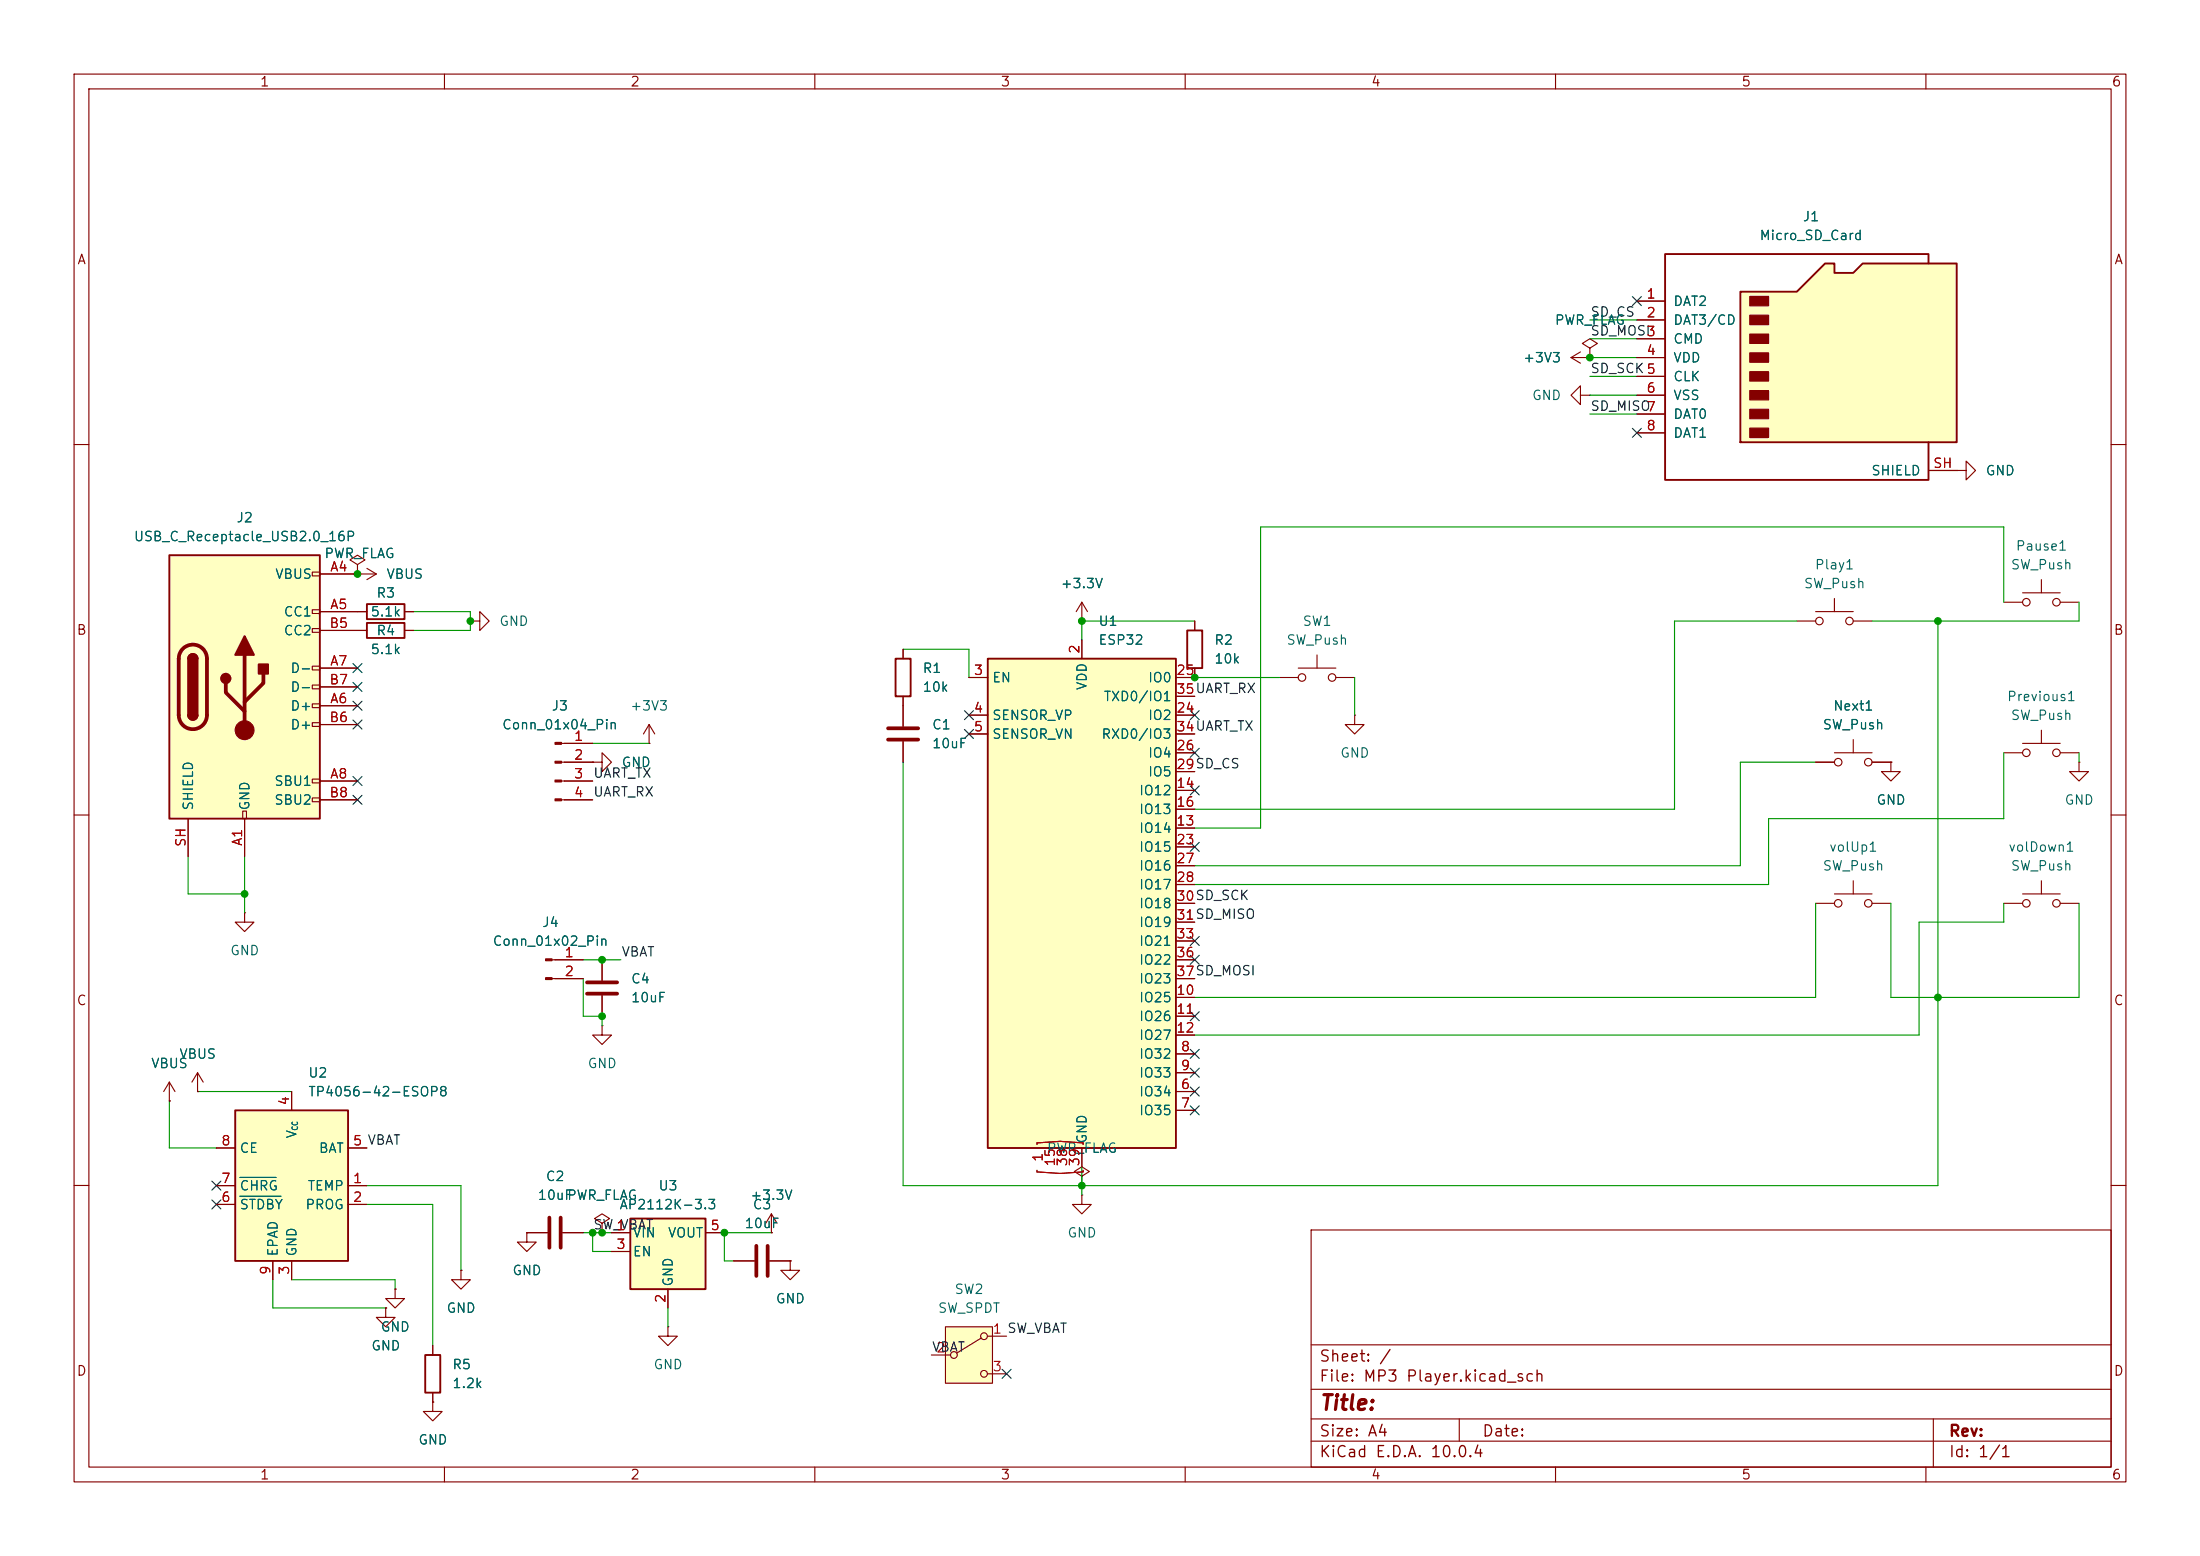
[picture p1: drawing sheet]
<svg xmlns="http://www.w3.org/2000/svg" width="297mm" height="210mm" viewBox="0 0 297 210" stroke-linecap="round" stroke-linejoin="round" font-family="sans-serif">
<g fill="none" stroke="#840000" stroke-width=".15">
<path d="M10 10h277v190h-277zM12 12h273v186h-273zM60 10v2M110 10v2M160 10v2M210 10v2M260 10v2M212.1 48.3l1.3 .7M212.1 48.3h2.5M213.4 47.5l-1.3 .8M214.6 48.3h.1M214.6 47l1-.6-1-.7-1 .7 1 .6v1.3"/>
<path d="M10 60h2M285 60h2M48.3 82.6h1.2M54.6 82.6h1.3M172.7 91.4h2.6M175.3 90.2h5M177.8 88.4v1.8M180.3 91.4h2.6M10 110h2M285 110h2M10 160h2M177 166h108v32h-108z"/>
<path d="M285 160h2M60 198v2M110 198v2M160 198v2M177 194.5h108M177 191.5h108M177 187.5h108M177 181.5h108M197 191.5v3M210 198v2M260 198v2M261 191.5v6.5"/>
<circle cx="175.8" cy="91.4" r=".51"/>
<circle cx="179.8" cy="91.4" r=".51"/>
</g>
<path d="M49.5 81.5h5.1v2.1h-5.1z" fill="none" stroke="#840000" stroke-width=".25"/>
<path d="M22.9 74.9h20.3v35.6h-20.3z" fill="#ffffc2"/>
<g fill="none" stroke="#840000" stroke-width=".15">
<path d="M42.2 77.2h1v.5h-1zM43.2 77.5h5.1M42.2 82.3h1v.5h-1zM42.2 84.8h1v.5h-1zM42.2 89.9h1v.5h-1zM42.2 92.5h1v.5h-1zM42.2 95h1v.5h-1zM42.2 97.5h1v.5h-1zM43.2 82.6h5.1M43.2 95.3h5.1M43.2 90.2h5.1M43.2 85.1h5.1"/>
<path d="M43.2 97.8h5.1M43.2 92.7h5.1M121.9 95.3v2.7M242.6 83.8h2.5M245.1 82.6h5.1M247.6 80.8v1.8M250.2 83.8h2.5M250.2 99.8v1.8M25.4 110.5v5.1M32.8 109.5h.5v1h-.5zM33 110.5v5.1M42.2 105.2h1v.5h-1z"/>
<path d="M42.2 107.7h1v.5h-1zM43.2 105.4h5.1M43.2 108h5.1M121.9 100.1v2.8M245.1 102.9h2.5M247.6 101.6h5.1M252.7 102.9h2.6M255.3 102.9v1.2h1.2l-1.2 1.3-1.3-1.3h1.3M255.3 102.9h.1M33 123.2v1.3h1.3l-1.3 1.2-1.3-1.2h1.3M33 123.2h.1M81.3 165.1l1-.6-1-.7-1 .7 1 .6v1.3"/>
<path d="M81.3 166.4h.1M90.2 179.1v1.2h1.2l-1.2 1.3-1.3-1.3h1.3M90.2 179.1h.1M58.4 181.6v1.3M58.4 188v1.2"/>
<circle cx="245.6" cy="83.8" r=".51"/>
<circle cx="249.7" cy="83.8" r=".51"/>
<circle cx="248.2" cy="102.9" r=".51"/>
<circle cx="252.2" cy="102.9" r=".51"/>
</g>
<path d="M22.9 74.9h20.3v35.6h-20.3zM25.4 88.9a.64 .64 0 0 1 .6-.6 .64 .64 0 0 1 .7 .6M25.4 96.5a.64 .64 0 0 0 .6 .7 .64 .64 0 0 0 .7-.7M57.4 182.9h2v5.1h-2z" fill="none" stroke="#840000" stroke-width=".25"/>
<path d="M24.7 87.6a1.9 1.9 0 0 1 2.1-.5 1.9 1.9 0 0 1 1.1 1.8v7.6a1.91 1.91 0 0 1-1.9 1.9 1.91 1.91 0 0 1-1.9-1.9v-7.6a1.9 1.9 0 0 1 .6-1.3zM30.5 92.2v1.3l2.5 2.5M33 88.4v10.2M35.6 90.9v1.3l-2.6 2.5M119.9 98.3h4.1M119.9 99.8h4.1" fill="none" stroke="#840000" stroke-width=".51"/>
<g fill="#840000" stroke="#840000" stroke-width=".25">
<path d="M25.4 88.9h1.3v7.6h-1.3z"/>
<path d="M25.6 88.5a.64 .64 0 0 1 .7-.2 .64 .64 0 0 1 .4 .6h-1.3z"/>
<path d="M25.4 96.5h1.3a.64 .64 0 0 1-.7 .7 .64 .64 0 0 1-.6-.7z"/>
<path d="M33 85.9l1.3 2.5h-2.6z"/>
<path d="M34.9 89.7h1.3v1.2h-1.3z"/>
<circle cx="30.5" cy="91.6" r=".63"/>
</g>
<circle cx="33" cy="98.6" r="1.27" fill="#840000" stroke="#840000" stroke-width=".15"/>
<path d="M127.6 179.1h6.4v7.6h-6.4z" fill="#ffffc2"/>
<g fill="none" stroke="#840000" stroke-width=".15">
<path d="M48.3 77.5h.1M48.3 77.5h2.5M49.5 76.7l1.3 .8M50.8 77.5l-1.3 .7M48.3 85.1h1.2M54.6 85.1h1.3M63.5 83.8h1.3v-1.2l1.2 1.2-1.2 1.3v-1.3M63.5 83.8h.1M75.8 100.3h4.2M75.8 102.9h4.2M75.8 105.4h4.2M75.8 108h4.2"/>
<path d="M74.5 129.5h4.2M74.5 132.1h4.2M81.3 138.4v1.3h1.2l-1.2 1.3-1.3-1.3h1.3M81.3 138.4h.1M81.3 129.5v2.8M81.3 134.4v2.8M127.6 179.1h6.4v7.6h-6.4zM125.7 182.9h2.6M132.5 180.6l-3.3 2M133.3 180.3h2.6M133.3 185.4h2.6"/>
<circle cx="128.8" cy="182.9" r=".46"/>
<circle cx="132.8" cy="180.3" r=".46"/>
<circle cx="132.8" cy="185.4" r=".46"/>
</g>
<path d="M79.2 132.6h4.1M79.2 134.1h4.1" fill="none" stroke="#840000" stroke-width=".51"/>
<g fill="#840000" stroke="#840000" stroke-width=".15">
<path d="M73.7 129.4h.8v.3h-.8z"/>
<path d="M73.7 132h.8v.2h-.8z"/>
<path d="M74.9 100.2h.9v.3h-.9z"/>
<path d="M74.9 102.7h.9v.3h-.9z"/>
<path d="M74.9 105.3h.9v.2h-.9z"/>
<path d="M74.9 107.8h.9v.3h-.9z"/>
</g>
<path d="M49.5 84.1h5.1v2h-5.1z" fill="none" stroke="#840000" stroke-width=".25"/>
<path d="M234.9 39.4h7.7l3.8-3.8h1.2v1.2h2.6l1.3-1.2h12.7v24.1h-29.3z" fill="#ffffc2"/>
<path d="M234.9 39.4h7.7l3.8-3.8h1.2v1.2h2.6l1.3-1.2h12.7v24.1h-29.3zM260.3 35.6v-1.3h-35.5v30.5h35.5v-5.1" fill="none" stroke="#840000" stroke-width=".25"/>
<g fill="#840000" stroke="#840000" stroke-width=".15">
<path d="M236.2 40h2.6v1.3h-2.6z"/>
<path d="M236.2 42.5h2.6v1.3h-2.6z"/>
<path d="M236.2 45.1h2.6v1.3h-2.6z"/>
<path d="M236.2 47.6h2.6v1.3h-2.6z"/>
<path d="M236.2 50.2h2.6v1.2h-2.6z"/>
<path d="M236.2 52.7h2.6v1.3h-2.6z"/>
<path d="M236.2 55.2h2.6v1.3h-2.6z"/>
<path d="M236.2 57.8h2.6v1.3h-2.6z"/>
</g>
<g fill="none" stroke="#840000" stroke-width=".15">
<path d="M221 40.6h3.8M221 43.2h3.8M221 45.7h3.8M221 48.3h3.8M221 50.8h3.8M221 53.3h3.8M221 55.9h3.8M221 58.4h3.8M48.3 76.2l1-.6-1-.7-1.1 .7 1.1 .6v1.3M48.3 77.5h.1M260.3 63.5h3.9M264.2 63.5h1.2v-1.3l1.3 1.3-1.3 1.3v-1.3"/>
<path d="M264.2 63.5h.1M146 83.8h.1M146 81.3l-.7 1.3M146 81.3l.8 1.3M146 81.3v2.5M275.6 118.9v1.8M270.5 121.9h2.5M273 120.7h5.1M278.1 121.9h2.6M146 158.8l1.1-.7-1.1-.6-1 .6 1 .7v1.2M146 161.3v1.3h1.3l-1.3 1.2-1.2-1.2h1.2M146 161.3h.1"/>
<path d="M146 160h.1"/>
<circle cx="273.6" cy="121.9" r=".51"/>
<circle cx="277.6" cy="121.9" r=".51"/>
</g>
<path d="M133.3 88.9h25.4v66h-25.4z" fill="#ffffc2"/>
<path d="M133.3 88.9h25.4v66h-25.4z" fill="none" stroke="#840000" stroke-width=".25"/>
<g fill="none" stroke="#840000" stroke-width=".15">
<path d="M275.6 78.2v1.8M87.6 97.8l-.7 1.3M87.6 97.8l.8 1.3M87.6 97.8v2.5M130.8 91.4h2.5M130.8 96.5h2.5M130.8 99.1h2.5M146 86.4v2.5M158.7 91.4h2.6M158.7 96.5h2.6M158.7 99.1h2.6M158.7 94h2.6"/>
<path d="M270.5 81.3h2.5M273 80h5.1M275.6 98.6v1.7M278.1 81.3h2.6M87.6 100.3h.1M158.7 111.8h2.6M158.7 106.7h2.6M158.7 109.2h2.6M158.7 114.3h2.6M158.7 101.6h2.6M158.7 116.8h2.6M158.7 119.4h2.6"/>
<path d="M158.7 104.1h2.6M250.2 118.9v1.8M270.5 101.6h2.5M273 100.3h5.1M278.1 101.6h2.6M280.7 102.9v1.2h1.2l-1.2 1.3-1.3-1.3h1.3M280.7 102.9h.1M158.7 134.6h2.6M158.7 137.2h2.6M158.7 139.7h2.6M158.7 121.9h2.6M158.7 124.5h2.6"/>
<path d="M158.7 127h2.6M158.7 129.5h2.6M158.7 132.1h2.6M245.1 121.9h2.5M247.6 120.7h5.1M252.7 121.9h2.6M146 154.9v2.6M158.7 147.3h2.6M158.7 149.9h2.6M158.7 142.2h2.6M158.7 144.8h2.6M62.2 171.5v1.2h1.3l-1.3 1.3-1.2-1.3h1.2"/>
<path d="M62.2 171.5h.1M71.1 166.4v1.2h1.3l-1.3 1.3-1.3-1.3h1.3M71.1 166.4h.1M71.1 166.4h2.8M75.9 166.4h2.8M99.1 170.2h2.8M103.9 170.2h2.8M104.1 166.4h.1M104.1 163.8l-.7 1.3M104.1 163.8l.8 1.3M104.1 163.8v2.6M106.7 170.2v1.3h1.2l-1.2 1.2-1.3-1.2h1.3"/>
<path d="M106.7 170.2h.1M58.4 189.2v1.3h1.3l-1.3 1.3-1.3-1.3h1.3M58.4 189.2h.1"/>
<circle cx="273.6" cy="81.3" r=".51"/>
<circle cx="277.6" cy="81.3" r=".51"/>
<circle cx="273.6" cy="101.6" r=".51"/>
<circle cx="277.6" cy="101.6" r=".51"/>
<circle cx="248.2" cy="121.9" r=".51"/>
<circle cx="252.2" cy="121.9" r=".51"/>
</g>
<path d="M140 154.5v-.2l3.1-.3 3.1 .3v.2M140 158v.2l3.1 .2 3.1-.2v-.2" fill="none" stroke="#a90000" stroke-width=".15"/>
<path d="M74.2 164.3v4.1M75.7 164.3v4.1M102.1 168.1v4.1M103.6 168.1v4.1" fill="none" stroke="#840000" stroke-width=".51"/>
<path d="M31.7 149.9h15.3v20.3h-15.3z" fill="#ffffc2"/>
<path d="M31.7 149.9h15.3v20.3h-15.3z" fill="none" stroke="#840000" stroke-width=".25"/>
<g fill="none" stroke="#840000" stroke-width=".15">
<path d="M80 102.9h1.3v-1.3l1.2 1.3-1.2 1.2v-1.2M80 102.9h.1M29.2 154.9h2.5M39.4 147.3v2.6M47 154.9h2.5M29.2 160h2.5M29.2 162.6h2.5M36.8 170.2v2.5M39.4 170.2v2.5M47 160h2.5M47 162.6h2.5M52.1 176.5v1.3h1.2l-1.2 1.3-1.3-1.3h1.3"/>
<path d="M52.1 176.5h.1M53.3 174v1.3h1.3l-1.3 1.2-1.2-1.2h1.2M53.3 174h.1"/>
</g>
<path d="M32.4 158.9h4.9M32.4 161.5h5.5" fill="none" stroke="#006464" stroke-width=".15"/>
<path d="M85.1 164.5h10.1v9.5h-10.1z" fill="#ffffc2"/>
<path d="M120.9 88.9h2v5.1h-2zM160.3 85.1h2v5.1h-2zM85.1 164.5h10.1v9.5h-10.1z" fill="none" stroke="#840000" stroke-width=".25"/>
<g fill="none" stroke="#840000" stroke-width=".15">
<path d="M213.4 53.3v-1.2l-1.3 1.2 1.3 1.3v-1.3h1.2M214.6 53.3h.1M214.6 48.3h.1M221 40.6h3.8M221 43.2h3.8M221 45.7h3.8M221 48.3h3.8M221 50.8h3.8M221 53.3h3.8M221 55.9h3.8M221 58.4h3.8M43.2 77.5h5.1"/>
<path d="M48.3 77.5h.1M260.3 63.5h3.9M264.2 63.5h.1M43.2 82.6h6.3M43.2 95.3h5.1M43.2 90.2h5.1M43.2 85.1h6.3M43.2 97.8h5.1M43.2 92.7h5.1M54.6 82.6h1.3M54.6 85.1h1.3M121.9 87.6v1.3"/>
<path d="M121.9 94v4M130.8 91.4h2.5M130.8 96.5h2.5M130.8 99.1h2.5M146 83.8h.1M146 86.4v2.5M158.7 96.5h2.6M158.7 99.1h2.6M158.7 94h2.6M161.3 83.8v1.3M161.3 90.2v1.2h-2.6M182.9 96.5v1.3h1.2l-1.2 1.3-1.3-1.3h1.3"/>
<path d="M182.9 96.5h.1M25.4 110.5v5.1M33 110.5v5.1M43.2 105.4h5.1M43.2 108h5.1M76.2 105.4h3.8M76.2 108h3.8M76.2 100.3h3.8M76.2 102.9h3.8M80 102.9h.1M121.9 100.1v2.8M158.7 111.8h2.6"/>
<path d="M158.7 106.7h2.6M158.7 109.2h2.6M158.7 114.3h2.6M158.7 101.6h2.6M158.7 116.8h2.6M158.7 119.4h2.6M158.7 104.1h2.6M245.1 102.9h2.5M252.7 102.9h2.6M255.3 102.9h.1M74.9 129.5h3.8M74.9 132.1h3.8"/>
<path d="M81.3 129.5v2.8M81.3 134.4v2.8M158.7 129.5h2.6M158.7 132.1h2.6M158.7 134.6h2.6M158.7 137.2h2.6M158.7 139.7h2.6M158.7 121.9h2.6M158.7 124.5h2.6M158.7 127h2.6M22.9 148.6h.1M22.9 146.1l-.8 1.2"/>
<path d="M22.9 146.1l.7 1.2M22.9 146.1v2.5M26.7 147.3h.1M26.7 144.8l-.8 1.3M26.7 144.8l.7 1.3M26.7 144.8v2.5M29.2 154.9h2.5M39.4 147.3v2.6M47 154.9h2.5M146 154.9v2.6M158.7 147.3h2.6M158.7 149.9h2.6"/>
<path d="M158.7 142.2h2.6M158.7 144.8h2.6M29.2 160h2.5M29.2 162.6h2.5M36.8 170.2v2.5M39.4 170.2v2.5M47 160h2.5M47 162.6h2.5M52.1 176.5h.1M53.3 174h.1M62.2 171.5h.1M71.1 166.4h.1"/>
<path d="M71.1 166.4h2.8M75.9 166.4h2.8M81.3 166.4h.1M82.5 166.4h2.6M82.5 168.9h2.6M90.2 174v2.5M95.2 166.4h2.6M99.1 170.2h2.8M103.9 170.2h2.8M104.1 166.4h.1M106.7 170.2h.1M146 160h.1"/>
<path d="M58.4 189.2h.1M58.4 181.6v1.3M58.4 188v1.2"/>
</g>
<g fill="none" stroke="#009600" stroke-width=".15">
<path d="M214.6 45.7h6.4M214.6 43.2h6.4M214.6 48.3h6.4M214.6 55.9h6.4M214.6 53.3h6.4M214.6 50.8h6.4M55.9 82.6h7.6v2.5h-7.6M121.9 87.6h8.9v3.8M161.3 83.8h-15.3v2.6M161.3 91.4h11.4M182.9 91.4v5.1M242.6 83.8h-16.5v25.4h-64.8"/>
<path d="M261.6 83.8v76.2h-139.7v-57.1M270.5 81.3v-10.2h-100.3v40.7h-8.9M280.7 81.3v2.5h-28M25.4 115.6v5.1h7.6M33 115.6v7.6M80 100.3h7.6M245.1 102.9h-10.2v13.9h-73.6M270.5 101.6v8.9h-31.7v8.9h-77.5M280.7 101.6v1.3M78.7 129.5h5.1M78.7 132.1v5.1h2.6v1.2M245.1 121.9v12.7h-83.8"/>
<path d="M255.3 121.9v12.7h25.4v-12.7M270.5 121.9v2.6h-11.4v15.2h-97.8M22.9 148.6v6.3h6.3M26.7 147.3h12.7M146 157.5v3.8M36.8 172.7v3.8h15.3M39.4 172.7h13.9v1.3M49.5 162.6h8.9v19M49.5 160h12.7v11.5M78.7 166.4h3.8M80 166.4v2.5h2.5M90.2 176.5v2.6"/>
<path d="M104.1 166.4h-6.3v3.8h1.3"/>
</g>
<g fill="none" stroke="#000084" stroke-width=".15">
<path d="M220.4 40l1.2 1.2M220.4 57.8l1.2 1.2M221.6 40l-1.2 1.2M221.6 57.8l-1.2 1.2M47.7 89.6l1.2 1.2M47.7 94.6l1.2 1.3M47.7 97.2l1.2 1.2M47.7 92.1l1.2 1.2M48.9 89.6l-1.2 1.2M48.9 94.6l-1.2 1.3M48.9 97.2l-1.2 1.2M48.9 92.1l-1.2 1.2"/>
<path d="M130.2 98.5l1.2 1.2M130.2 95.9l1.2 1.2M131.4 98.5l-1.2 1.2M131.4 95.9l-1.2 1.2M160.7 95.9l1.2 1.2M161.9 95.9l-1.2 1.2M47.7 104.8l1.2 1.2M47.7 107.3l1.2 1.3M48.9 104.8l-1.2 1.2M48.9 107.3l-1.2 1.3M160.7 101l1.2 1.2M160.7 106.1l1.2 1.2"/>
<path d="M160.7 113.7l1.2 1.2M161.9 101l-1.2 1.2M161.9 106.1l-1.2 1.2M161.9 113.7l-1.2 1.2M160.7 126.4l1.2 1.2M160.7 128.9l1.2 1.2M160.7 136.6l1.2 1.2M161.9 126.4l-1.2 1.2M161.9 128.9l-1.2 1.2M161.9 136.6l-1.2 1.2M28.6 159.4l1.2 1.2M29.8 159.4l-1.2 1.2"/>
<path d="M160.7 141.6l1.2 1.2M160.7 144.2l1.2 1.2M160.7 149.3l1.2 1.2M160.7 146.7l1.2 1.2M161.9 141.6l-1.2 1.2M161.9 144.2l-1.2 1.2M161.9 149.3l-1.2 1.2M161.9 146.7l-1.2 1.2M28.6 162l1.2 1.2M29.8 162l-1.2 1.2M135.3 184.8l1.2 1.2M136.5 184.8l-1.2 1.2"/>
</g>
<path d="M140 154.5v-.2l3.1-.3 3.1 .3v.2M140 158v.2l3.1 .2 3.1-.2v-.2" fill="none" stroke="#a90000" stroke-width=".15"/>
<path d="M32.4 158.9h4.9M32.4 161.5h5.5" fill="none" stroke="#006464" stroke-width=".15"/>
<g fill="#009600" stroke="#009600" stroke-width=".14">
<circle cx="33" cy="120.7" r=".46"/>
<circle cx="63.5" cy="83.8" r=".46"/>
<circle cx="48.3" cy="77.5" r=".46"/>
<circle cx="161.3" cy="91.4" r=".46"/>
<circle cx="146" cy="83.8" r=".46"/>
<circle cx="146" cy="160" r=".46"/>
<circle cx="97.8" cy="166.4" r=".46"/>
<circle cx="81.3" cy="166.4" r=".46"/>
<circle cx="81.3" cy="129.5" r=".46"/>
<circle cx="261.6" cy="134.6" r=".46"/>
<circle cx="261.6" cy="83.8" r=".46"/>
<circle cx="214.6" cy="48.3" r=".46"/>
<circle cx="81.3" cy="137.2" r=".46"/>
<circle cx="80" cy="166.4" r=".46"/>
</g>
<text font-size="2" fill="#840000" x="178" y="190.8">Title:</text>
<g font-size="1.5" fill="#840000">
<text x="178" y="184.2">Sheet: /</text>
<text x="178" y="186.9">File: MP3 Player.kicad_sch</text>
<text x="178" y="197.1">KiCad E.D.A. 10.0.4</text>
<text x="178" y="194.3">Size: A4</text>
<text x="200" y="194.3">Date:</text>
<text x="263" y="194.3">Rev:</text>
<text x="263" y="197.1">Id: 1/1</text>
</g>
<g font-size="1.3" fill="#840000">
<text x="35" y="12">1</text>
<text x="85" y="12">2</text>
<text x="135" y="12">3</text>
<text x="185" y="12">4</text>
<text x="235" y="12">5</text>
<text x="285" y="12">6</text>
<text x="10.3" y="36">A</text>
<text x="285.3" y="36">A</text>
<text x="10.3" y="86">B</text>
<text x="285.3" y="86">B</text>
<text x="10.3" y="136">C</text>
<text x="285.3" y="136">C</text>
<text x="10.3" y="186">D</text>
<text x="285.3" y="186">D</text>
<text x="35" y="200">1</text>
<text x="85" y="200">2</text>
<text x="135" y="200">3</text>
<text x="185" y="200">4</text>
<text x="235" y="200">5</text>
<text x="285" y="200">6</text>
</g>
<g font-size="1.3" fill="#006464">
<text x="237.4" y="32.7">Micro_SD_Card</text>
<text x="243.3" y="30.2">J1</text>
<text x="225.8" y="41.6">DAT2</text>
<text x="209.8" y="44.2">PWR_FLAG</text>
<text x="225.8" y="44.2">DAT3/CD</text>
<text x="225.8" y="46.7">CMD</text>
<text x="205.5" y="49.2">+3V3</text>
<text x="225.8" y="49.2">VDD</text>
<text x="225.8" y="51.8">CLK</text>
<text x="206.7" y="54.3">GND</text>
<text x="225.8" y="54.3">VSS</text>
<text x="225.8" y="56.9">DAT0</text>
<text x="225.8" y="59.4">DAT1</text>
<text x="252.5" y="64.5">SHIELD</text>
<text x="268" y="64.5">GND</text>
<text x="31.8" y="70.8">J2</text>
<text x="18" y="73.4">USB_C_Receptacle_USB2.0_16P</text>
<text x="43.7" y="75.6">PWR_FLAG</text>
<text x="244.9" y="77.2">Play1</text>
<text x="271.4" y="77.2">SW_Push</text>
<text x="272" y="74.6">Pause1</text>
<text x="37.1" y="78.4">VBUS</text>
<text x="38.2" y="83.5">CC1</text>
<text x="49.9" y="83.5">5.1k</text>
<text x="50.7" y="81">R3</text>
<text x="52.1" y="78.4">VBUS</text>
<text x="143.1" y="79.7">+3.3V</text>
<text x="243.4" y="79.7">SW_Push</text>
<text x="38.2" y="86.1">CC2</text>
<text x="49.9" y="88.6">5.1k</text>
<text x="50.7" y="86.1">R4</text>
<text x="67.3" y="84.8">GND</text>
<text x="148.2" y="87.3">ESP32</text>
<text x="148.2" y="84.8">U1</text>
<text x="163.8" y="87.3">R2</text>
<text x="163.8" y="89.9">10k</text>
<text x="173.6" y="87.3">SW_Push</text>
<text x="175.8" y="84.8">SW1</text>
<text x="39.1" y="91.1">D-</text>
<text x="39.1" y="93.7">D-</text>
<text x="124.5" y="91.1">R1</text>
<text x="124.5" y="93.7">10k</text>
<text x="133.9" y="92.4">EN</text>
<text x="147" y="93.2" transform="rotate(-90 147 93.2)">VDD</text>
<text x="148.9" y="95">TXD0/IO1</text>
<text x="154.9" y="92.4">IO0</text>
<text x="270.9" y="95">Previous1</text>
<text x="39.1" y="96.2">D+</text>
<text x="39.1" y="98.8">D+</text>
<text x="67.7" y="98.8">Conn_01x04_Pin</text>
<text x="74.4" y="96.2">J3</text>
<text x="85" y="96.2">+3V3</text>
<text x="125.7" y="98.8">C1</text>
<text x="125.7" y="101.3">10uF</text>
<text x="133.9" y="97.5">SENSOR_VP</text>
<text x="133.9" y="100">SENSOR_VN</text>
<text x="148.6" y="100">RXD0/IO3</text>
<text x="154.9" y="97.5">IO2</text>
<text x="246" y="98.8">SW_Push</text>
<text x="247.4" y="96.2">Next1</text>
<text x="271.4" y="97.5">SW_Push</text>
<text x="36.9" y="106.4">SBU1</text>
<text x="83.8" y="103.8">GND</text>
<text x="153.7" y="107.7">IO12</text>
<text x="154.9" y="102.6">IO4</text>
<text x="154.9" y="105.1">IO5</text>
<text x="180.8" y="102.6">GND</text>
<text x="26.4" y="109.5" transform="rotate(-90 26.4 109.5)">SHIELD</text>
<text x="34" y="109.5" transform="rotate(-90 34 109.5)">GND</text>
<text x="36.9" y="108.9">SBU2</text>
<text x="153.7" y="112.7">IO14</text>
<text x="153.7" y="110.2">IO13</text>
<text x="253.2" y="108.9">GND</text>
<text x="278.6" y="108.9">GND</text>
<text x="153.7" y="115.3">IO15</text>
<text x="153.7" y="117.8">IO16</text>
<text x="246" y="117.8">SW_Push</text>
<text x="246.9" y="115.3">volUp1</text>
<text x="271" y="115.3">volDown1</text>
<text x="271.4" y="117.8">SW_Push</text>
<text x="73.1" y="125.4">J4</text>
<text x="153.7" y="120.4">IO17</text>
<text x="153.7" y="122.9">IO18</text>
<text x="153.7" y="125.4">IO19</text>
<text x="31" y="129.2">GND</text>
<text x="66.4" y="128">Conn_01x02_Pin</text>
<text x="153.7" y="128">IO21</text>
<text x="153.7" y="130.5">IO22</text>
<text x="85.1" y="133.1">C4</text>
<text x="85.1" y="135.6">10uF</text>
<text x="153.7" y="135.6">IO25</text>
<text x="153.7" y="133.1">IO23</text>
<text x="24.1" y="143.2">VBUS</text>
<text x="153.7" y="143.2">IO32</text>
<text x="153.7" y="138.1">IO26</text>
<text x="153.7" y="140.7">IO27</text>
<text x="20.3" y="144.5">VBUS</text>
<text x="41.5" y="148.3">TP4056-42-ESOP8</text>
<text x="41.5" y="145.8">U2</text>
<text x="79.2" y="144.5">GND</text>
<text x="153.7" y="148.3">IO34</text>
<text x="153.7" y="145.8">IO33</text>
<text x="32.3" y="155.9">CE</text>
<text x="40.3" y="153.7" transform="rotate(-90 40.3 153.7)">V</text>
<text x="43" y="155.9">BAT</text>
<text x="141.2" y="155.9">PWR_FLAG</text>
<text x="147" y="154.4" transform="rotate(-90 147 154.4)">GND</text>
<text x="153.7" y="150.8">IO35</text>
<text x="32.3" y="161">CHRG</text>
<text x="41.4" y="161">TEMP</text>
<text x="73.6" y="159.7">C2</text>
<text x="88.8" y="161">U3</text>
<text x="32.3" y="163.5">STDBY</text>
<text x="41.1" y="163.5">PROG</text>
<text x="72.5" y="162.3">10uF</text>
<text x="76.5" y="162.3">PWR_FLAG</text>
<text x="83.5" y="163.5">AP2112K-3.3</text>
<text x="85.3" y="167.3">VIN</text>
<text x="90.1" y="167.3">VOUT</text>
<text x="100.4" y="166.1">10uF</text>
<text x="101.2" y="162.3">+3.3V</text>
<text x="101.5" y="163.5">C3</text>
<text x="144" y="167.3">GND</text>
<text x="37.8" y="169.7" transform="rotate(-90 37.8 169.7)">EPAD</text>
<text x="40.3" y="169.7" transform="rotate(-90 40.3 169.7)">GND</text>
<text x="69.1" y="172.4">GND</text>
<text x="85.3" y="169.9">EN</text>
<text x="91.1" y="173.7" transform="rotate(-90 91.1 173.7)">GND</text>
<text x="60.2" y="177.5">GND</text>
<text x="104.6" y="176.2">GND</text>
<text x="126.5" y="177.5">SW_SPDT</text>
<text x="128.8" y="175">SW2</text>
<text x="50" y="182.6">GND</text>
<text x="51.3" y="180">GND</text>
<text x="61" y="185.1">R5</text>
<text x="88.1" y="185.1">GND</text>
<text x="61" y="187.7">1.2k</text>
<text x="56.4" y="195.3">GND</text>
</g>
<g font-size="1.3" fill="#a90000">
<text x="222.2" y="40.6">1</text>
<text x="222.2" y="43.2">2</text>
<text x="222.2" y="45.7">3</text>
<text x="222.2" y="48.2">4</text>
<text x="222.2" y="53.3">6</text>
<text x="222.2" y="50.8">5</text>
<text x="222.2" y="55.9">7</text>
<text x="222.2" y="58.4">8</text>
<text x="260.9" y="63.5">SH</text>
<text x="44.5" y="77.4">A4</text>
<text x="44.5" y="82.5">A5</text>
<text x="44.4" y="85.1">B5</text>
<text x="146" y="88.3" transform="rotate(-90 146 88.3)">2</text>
<text x="44.4" y="92.7">B7</text>
<text x="44.5" y="95.2">A6</text>
<text x="44.5" y="90.1">A7</text>
<text x="131.4" y="91.4">3</text>
<text x="158.7" y="91.4">25</text>
<text x="158.7" y="94">35UART_RX</text>
<text x="158.7" y="94">35</text>
<text x="44.4" y="97.8">B6</text>
<text x="77.4" y="100.3">1</text>
<text x="131.4" y="96.5">4</text>
<text x="131.4" y="99">5</text>
<text x="158.7" y="96.5">24</text>
<text x="158.7" y="101.6">26</text>
<text x="158.7" y="99">34UART_TX</text>
<text x="158.7" y="99">34</text>
<text x="44.4" y="107.9">B8</text>
<text x="44.5" y="105.4">A8</text>
<text x="77.4" y="102.8">2</text>
<text x="77.4" y="105.4">3</text>
<text x="77.4" y="107.9">4</text>
<text x="158.7" y="106.7">14</text>
<text x="158.7" y="104.1">29SD_CS</text>
<text x="158.7" y="104.1">29</text>
<text x="158.7" y="111.7">13</text>
<text x="158.7" y="109.2">16</text>
<text x="25.4" y="114.4" transform="rotate(-90 25.4 114.4)">SH</text>
<text x="33" y="114.3" transform="rotate(-90 33 114.3)">A1</text>
<text x="158.7" y="114.3">23</text>
<text x="158.7" y="116.8">27</text>
<text x="158.7" y="119.4">28</text>
<text x="158.7" y="121.9">30SD_SCK</text>
<text x="158.7" y="124.4">31SD_MISO</text>
<text x="158.7" y="121.9">30</text>
<text x="158.7" y="124.4">31</text>
<text x="76.1" y="129.5">1</text>
<text x="158.7" y="127">33</text>
<text x="158.7" y="129.5">36</text>
<text x="76.1" y="132.1">2</text>
<text x="158.7" y="134.6">10</text>
<text x="158.7" y="137.1">11</text>
<text x="158.7" y="132.1">37SD_MOSI</text>
<text x="158.7" y="132.1">37</text>
<text x="158.7" y="139.7">12</text>
<text x="159.3" y="142.2">8</text>
<text x="39.3" y="149.3" transform="rotate(-90 39.3 149.3)">4</text>
<text x="159.3" y="147.3">6</text>
<text x="159.3" y="149.8">7</text>
<text x="159.3" y="144.8">9</text>
<text x="29.8" y="154.9">8</text>
<text x="47.6" y="154.9">5 VBAT</text>
<text x="47.6" y="154.9">5</text>
<text x="29.8" y="160">7</text>
<text x="47.6" y="160">1</text>
<text x="141.1" y="156.9" transform="rotate(-90 141.1 156.9)">1</text>
<text x="142.7" y="157.5" transform="rotate(-90 142.7 157.5)">15</text>
<text x="144.4" y="157.5" transform="rotate(-90 144.4 157.5)">38</text>
<text x="146" y="157.5" transform="rotate(-90 146 157.5)">39</text>
<text x="29.8" y="162.5">6</text>
<text x="47.6" y="162.5">2</text>
<text x="83.1" y="166.3">1</text>
<text x="95.8" y="166.3">5</text>
<text x="36.8" y="172.2" transform="rotate(-90 36.8 172.2)">9</text>
<text x="39.3" y="172.2" transform="rotate(-90 39.3 172.2)">3</text>
<text x="83.1" y="168.9">3</text>
<text x="90.1" y="176" transform="rotate(-90 90.1 176)">2</text>
<text x="126.3" y="182.9">2</text>
<text x="133.9" y="180.3">1 SW_VBAT</text>
<text x="133.9" y="185.4">3</text>
</g>
<g font-size="1.3" fill="#0f0f0f">
<text x="214.6" y="45.6">SD_MOSI</text>
<text x="214.6" y="43.1">SD_CS</text>
<text x="214.6" y="50.7">SD_SCK5</text>
<text x="214.6" y="55.8">SD_MISO</text>
<text x="80" y="105.3">UART_TX</text>
<text x="80" y="107.8">UART_RX</text>
<text x="83.8" y="129.4">VBAT</text>
<text x="80" y="166.2">SW_VBAT</text>
<text x="125.7" y="182.8">VBAT</text>
</g>
<text font-size=".8" fill="#006464" x="40.4" y="152.7" transform="rotate(-90 40.4 152.7)">CC</text>
</svg>
